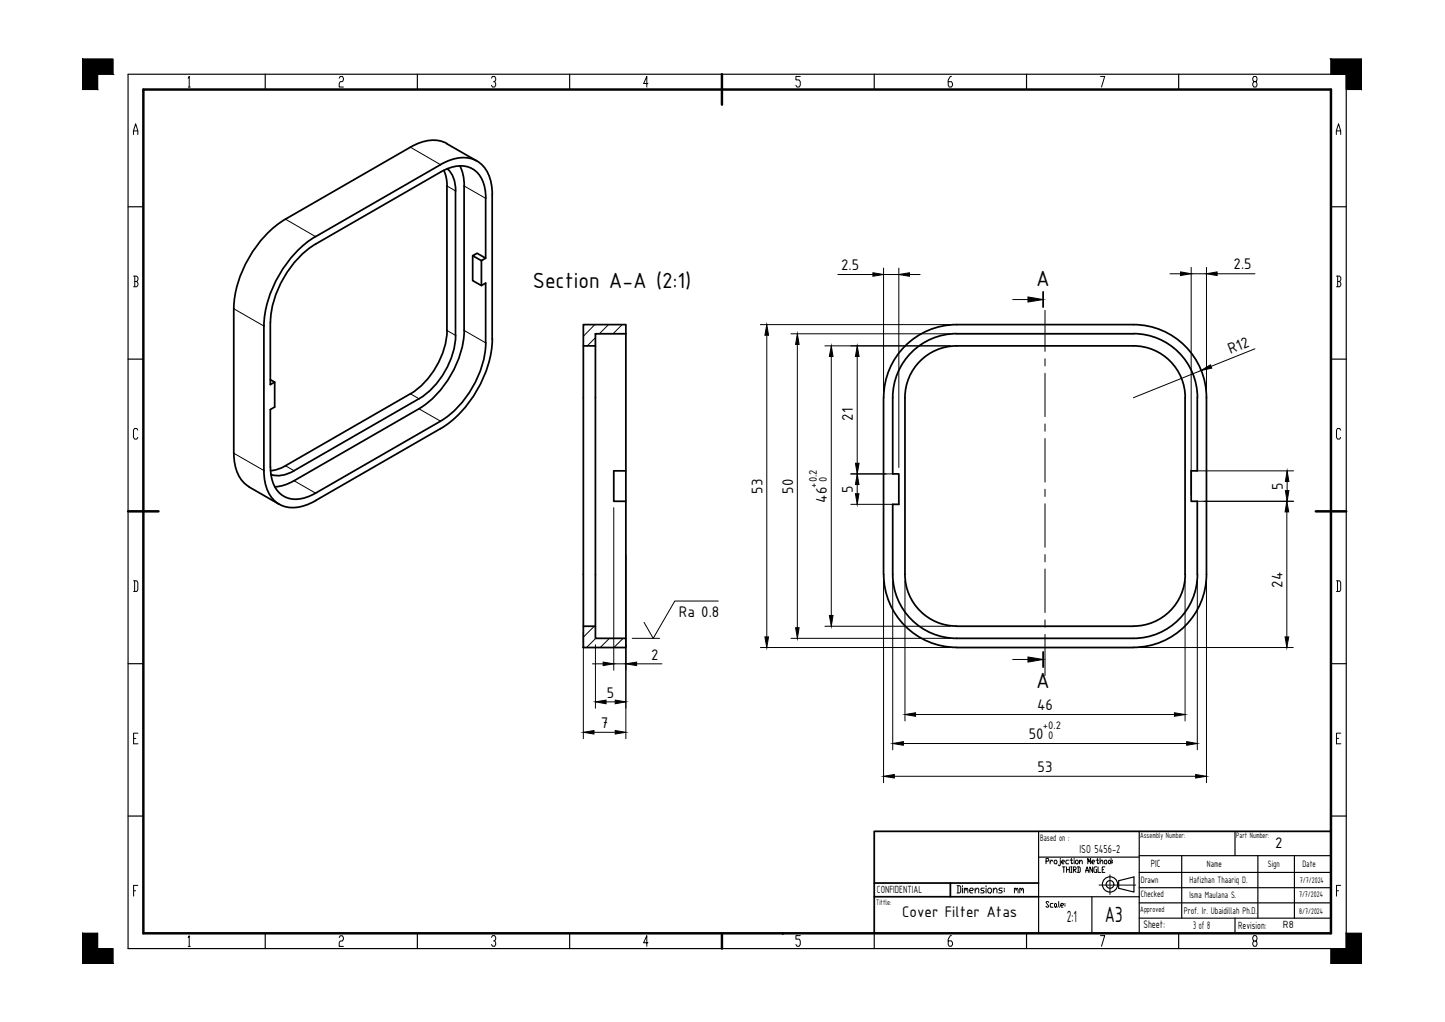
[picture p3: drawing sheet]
<svg xmlns="http://www.w3.org/2000/svg" width="420mm" height="297mm" viewBox="0 0 420 297" stroke-linecap="round" stroke-linejoin="round" font-family="sans-serif">
<!-- layer: TRIM -->
<g fill="#000" stroke="#000" stroke-width=".29">
<path d="M387 17.2l8.8 4.4v-4.4zM387 17.2l8.8 4.4h-8.8z"/>
<path d="M24 17.2l8.8 4.4h-8.8zM24 17.2l8.8 4.4v-4.4z"/>
<path d="M24 21.6l4.4 4.4h-4.4zM24 21.6l4.4 4.4v-4.4z"/>
<path d="M391.4 21.6l4.4 4.4v-4.4zM391.4 21.6l4.4 4.4h-4.4z"/>
<path d="M24 271.3l4.4 4.4h-4.4zM24 271.3l4.4 4.4v-4.4z"/>
<path d="M391.4 271.3l4.4 4.4v-4.4zM391.4 271.3l4.4 4.4h-4.4z"/>
<path d="M387 275.7l8.8 4.4v-4.4zM387 275.7l8.8 4.4h-8.8z"/>
<path d="M24 275.7l8.8 4.4h-8.8zM24 275.7l8.8 4.4v-4.4z"/>
</g>
<!-- layer: BORDER -->
<g fill="none" stroke="#000" stroke-width=".34">
<path d="M37.2 21.6h354.2v254.1h-354.2zM77.1 21.6v4.4M121.4 21.6v4.4M165.6 21.6v4.4M254.2 21.6v4.4M298.5 21.6v4.4M342.7 21.6v4.4M37.2 60.1h4.5M387 60.1h4.4M37.2 104.4h4.5M387 104.4h4.4M37.2 192.9h4.5"/>
<path d="M387 192.9h4.4M37.2 237.2h4.5M387 237.2h4.4M302 249.1h29.2M325.3 256l4.4-1.1v4.4l-4.4-1.1zM331.2 241.6v29.4M77.1 271.3v4.4M121.4 271.3v4.4M165.6 271.3v4.4M254.2 271.3v4.4M298.5 271.3v4.4M302 260.6h29.2"/>
<path d="M317.5 260.6v10.7M331.2 266.9h55.8M342.7 271.3v4.4M359.1 266.9v4.4"/>
<circle cx="322.8" cy="257.1" r="2.22"/>
<circle cx="322.8" cy="257.1" r="1.12"/>
</g>
<path d="M41.7 26h345.3v245.3h-345.3zM209.9 21.6v8.8M37.2 148.6h8.9M382.6 148.6h8.8M209.9 271.3v4.4M227.6 271.3v.1" fill="none" stroke="#000" stroke-width=".72"/>
<!-- layer: TRIM -->
<path d="M24 17.2h8.8v4.4h-4.4v4.4h-4.4zM387 17.2h8.8v8.8h-4.4v-4.4h-4.4zM24 271.3h4.4v4.4h4.4v4.4h-8.8zM387 275.7h4.4v-4.4h4.4v8.8h-8.8z" fill="none" stroke="#000" stroke-width=".29"/>
<!-- layer: TIPIS -->
<path d="M331.2 258h55.8M331.2 253.6h55.8M331.2 248.7h55.8M343.6 248.7v18.2M359.1 241.6v7.1M365.7 248.7v18.2M376.4 248.7v18.2M331.2 262.4h55.8" fill="none" stroke="#000" stroke-width=".34"/>
<!-- layer: BORDER -->
<g fill="none" stroke="#000" stroke-width=".29">
<path d="M38.8 39.1v-1.1l.6-2 .7 2v1.1M38.8 38h1.3M54.7 22.7l.3-.5v3.1M54.7 25.3h.6M98.6 22.7l.3-.5h.7l.3 .5-.3 1h-.7l-.3 .6v1h1.3M142.9 22.7l.3-.5h.6l.3 1-.3 .5h-.3M143.8 23.7l.3 .6-.3 1h-.6l-.3-.5M188.4 24.3h-1.3l1-2.1v3.1M232.7 22.2h-1.3v1h1l.3 .5v1.1l-.3 .5h-.6l-.4-.5M276.6 22.2h-.3l-.6 1v1.6l.3 .5h.6l.4-.5v-.5l-.4-.6h-.9M320 22.2h1.2l-.9 3.1M364.6 23.7l-.3-1 .3-.5h.6l.3 1-.3 .5h-.6l-.3 .6 .3 1h.6l.3-.5-.3-1.1"/>
<path d="M388.6 39.1v-1.1l.6-2 .6 2v1.1M388.6 38h1.2M38.8 80.2h1l.3 .6v.5l-.3 .5M39.2 81.8h.6l.3 .5v.5l-.3 .5h-1M39.2 80.2v3.1M388.6 80.2h.9l.4 .6v.5l-.4 .5M388.9 81.8h.6l.4 .5v.5l-.4 .5h-.9M388.9 80.2v3.1M40.1 125l-.3-.5h-.7l-.3 .5v2.1l.3 .5h.7l.3-.5M389.8 125l-.3-.5h-.6l-.3 .5v2.1l.3 .5h.6l.3-.5M38.8 168.8h1l.3 .5v2.1l-.3 .5h-1M39.1 168.8v3.1"/>
<path d="M388.6 168.8h.9l.3 .5v2.1l-.3 .5h-.9M388.9 168.8v3.1M38.8 214.6h.7M40.1 213.1h-1.3v3.1h1.3M388.6 214.6h.6M389.9 213.1h-1.3v3.1h1.3M38.8 258.9h.6M40.1 257.3h-1.3v3.2M278.3 257.4h.7l.3 .4v1.4l-.3 .3h-.7M278.5 257.4v2.1M279.9 257.4v.4M279.9 258.1v1.4"/>
<path d="M280.4 258.5l.3-.4 .2 .7M280.4 258.1v1.4M280.9 258.5l.3-.4 .2 .4v1M282 258.8h.8l.2-.3-.2-.4h-.6l-.2 .4v.7l.2 .3h.6M283.5 258.8l.6-.7h.2l.3 .4v1M283.5 258.1v1.4M286.2 258.1h-.8l-.3 .4 .3 .3h.5l.3 .4-.3 .3h-.8M286.7 257.4v.4M286.7 258.1v1.4M287.5 258.1h.5l.3 .4v.7l-.3 .3h-.5l-.3-.3v-.7zM288.8 258.8l.5-.7h.3l.3 .4v1M288.8 258.1v1.4"/>
<path d="M291.5 258.1h-.9l-.2 .4 .2 .3h.6l.3 .4-.3 .3h-.8M292 258.1v.4M292 258.8v.4M304.2 250.3h.5l.2-.3-.2-.5h-.5v1.6M305.3 250v1.1M306.1 250.3l-.4-.3-.4 .6M306.7 250h.4l.2 .3-.2 .8h-.4l-.2-.3zM308.3 250v1.4l-.2 .2-.4-.2M308.3 249.5v.3M308.7 250.6h.6l.2-.3-.2-.3h-.4l-.2 .3v.5l.2 .3h.4M308.9 252h.8M309.3 252v1.6"/>
<path d="M310.1 252v1.6M310.1 252.8h.8M310.7 250h-.6l-.2 .3 .2 .8h.6M310.9 252v1.6M311.1 250h.8M311.3 252h.4M311.3 253.6h.4M311.5 249.5v1.3l.2 .3 .2-.3M311.5 252v1.6M312.1 252.8h.6l.2-.3-.2-.5h-.6v1.6M312.3 249.5v.3M312.3 250v1.1"/>
<path d="M312.3 252.8l.6 .8M312.9 250h.4l.2 .3-.2 .8h-.4l-.2-.3zM313.3 252h.6l.2 .3v1l-.2 .3h-.6M313.5 252v1.6M313.9 250.6l.6-.6 .2 .3v.8M313.9 250v1.1M315.7 253.6l.4-1.6 .4 1.6M315.7 253h.8M316.3 251.1v-1.6l.4 1.1 .4-1.1v1.6M317.5 250.6h.6l.2-.3-.2-.3h-.4l-.2 .3v.5l.2 .3h.4M317.7 252v1.6l-.8-1.6v1.6M318.7 250h.8"/>
<path d="M318.9 252h-.6l-.2 .3v1l.2 .3h.6v-.8h-.2M319.1 249.5v1.3l.2 .3 .2-.3M319.3 252v1.6h.8M319.6 257.2h10.6M319.9 250.6l.6-.6 .2 1.1M319.9 249.5v1.6M320.5 252.8h.4M321.3 250h.4l.1 .3-.1 .8h-.4l-.2-.3zM321.3 252h-.8v1.6h.8M322.5 250l.6 .6-.4 .5-.4-.3zM322.7 254.3v5.7M323.1 249.5v1.6"/>
<path d="M323.5 250v.3M323.5 250.6v.2M388.6 258.9h.6M389.8 257.3h-1.2v3.2M54.7 272.5l.3-.5v3.1M54.7 275.1h.6M98.6 272.5l.3-.5h.7l.3 .5-.3 1h-.7l-.3 .5v1.1h1.3M142.9 272.4l.3-.5h.6l.3 1.1-.3 .5h-.3M143.8 273.5l.3 .5v.5l-.3 .5h-.6l-.3-.5M188.4 274h-1.3l1-2.1v3.1M232.7 271.9h-1.3v1.1h1l.3 .5v1l-.3 .5h-.6l-.4-.5M276.6 271.9h-.3l-.6 1.1v1.5l.3 .5h.6l.4-.5v-.5l-.4-.5h-.9"/>
<path d="M280.7 271.3v.1M305 262.3l-.3-.3h-.4l-.1 .3 .8 1.1-.3 .3h-.4l-.1-.3M306.2 262.6h-.7l-.1 .2 .1 .9h.7M306.8 262.6l.4 .2-.2 .9-.4-.3zM307.2 263.4l.2 .3M307.8 262v1.4l.2 .3M308.4 263.1h.7l.2-.3-.2-.2h-.5l-.2 .2 .2 .9h.5M309.7 262.6v.2M309.7 263.1v.3M320 271.9h1.2l-.9 3.1M364.6 273.5l-.3-.5v-.6l.3-.5h.6l.3 .5v.6l-.3 .5h-.6l-.3 .5 .3 1h.6l.3-.5-.3-1"/>
</g>
<!-- layer: TEBAL -->
<path d="M254.2 256.7h47.8M276.3 256.7v3.9M387 241.6h-132.8v29.7M254.2 260.6h47.8" fill="none" stroke="#000" stroke-width=".51"/>
<path d="M302 241.6v29.7" fill="none" stroke="#000" stroke-width=".34"/>
<!-- layer: Hatching -->
<path d="M173 94.3l-3.4 3.4M173.1 98.2l-2.3 2.3M176.9 94.3l-2.6 2.7M180.9 94.3l-2.6 2.7M172.8 182l-3.2 3.2M173.2 185.5l-2.7 2.7M177.2 185.5l-2.7 2.7M181.2 185.5l-2.7 2.7" fill="none" stroke="#000" stroke-width=".29"/>
<!-- layer: FD_Dimensions -->
<g fill="none" stroke="#000" stroke-width=".29">
<path d="M243.6 79.8h10.2M256.9 77.9v35.8M256.9 79.8h4.5M261.4 77.9v58M264.4 79.8h3.1M340.2 79.6h3.1M346.4 77.7v66.1M346.4 79.6h4.4M350.8 77.7v63.1M353.9 79.6h11M221.1 94.3h55.2M223 97.4v87.7"/>
<path d="M230 97h46.3M231.8 100.1v82.3M239.8 100.5h36.5M241.7 103.6v75.3M249.2 103.6v31M349.2 107.7l-19.6 7.9M364.9 101.4l-12.8 5.1M247.4 137.7h12.1M348.2 136.8h27.9M374.3 139.9v2.7M178.5 147.6v47.2M247.4 146.6h12.1"/>
<path d="M249.2 140.8v2.7M348.2 145.7h27.9M374.2 148.8v36.3M182 161.3v53.4M256.9 168.8v58.7M259.6 168.8v49.1M263.1 168.8v40.7M344.6 168.8v40.7M348.1 168.8v49.1M350.8 168.8v58.7M169.6 183.8v30.9M172.2 192.9h3.2"/>
<path d="M173.1 187.4v18.5M178.5 192.9h3.5M185.1 192.9h7.4M221.1 188.2h55.2M230 185.5h46.3M239.8 182h36.5M322.1 188.2h53.9M172.7 212.8h6.2M176.2 204h2.7M262.7 216.1h82.3M266.2 207.7h75.3M260 225.6h87.7"/>
</g>
<g fill="#000" stroke="#000" stroke-width=".29">
<path d="M253.8 79.3l3.1 .5-3.1 .5zM261.4 79.8l3-.5v1zM343.3 79l3.1 .6-3.1 .5zM350.8 79.6l3.1-.6v1.1zM223 94.3l.5 3.1h-1.1zM231.8 97l.6 3.1h-1.1zM241.7 100.5l.5 3.1h-1zM249.2 100.5l.6 3.1h-1.1zM349.2 107.7l2.7-1.7 .4 1zM248.7 134.6h1.1l-.6 3.1zM374.3 136.8l.5 3.1h-1.1zM249.2 137.7l.6 3.1h-1.1z"/>
<path d="M248.7 143.5h1.1l-.6 3.1zM374.2 145.7l.5 3.1h-1zM373.7 142.6h1.1l-.5 3.1zM241.2 178.9h1l-.5 3.1zM175.4 192.4l3.1 .5-3.1 .5zM182 192.9l3.1-.5v1zM222.4 185.1h1.1l-.5 3.1zM231.3 182.4h1.1l-.6 3.1zM373.7 185.1h1l-.5 3.1zM169.6 212.8l3.1-.5v1zM173.1 204l3.1-.5v1zM178.9 212.3l3.1 .5-3.1 .5z"/>
<path d="M178.9 203.5l3.1 .5-3.1 .5zM259.6 216.1l3.1-.6v1.1zM263.1 207.7l3.1-.5v1zM341.5 207.2l3.1 .5-3.1 .5zM345 215.5l3.1 .6-3.1 .5zM256.9 225.6l3.1-.5v1zM347.7 225.1l3.1 .5-3.1 .5z"/>
</g>
<!-- layer: Smart Centers -->
<path d="M303.9 90.2v11.9M303.9 104.3v2.1M303.9 108.5v12.6M303.9 123.2v2.1M303.9 127.5v12.6M303.9 142.2v2.1M303.9 146.4v12.7M303.9 161.2v2.1M303.9 165.4v12.6M303.9 180.2v2.1M303.9 184.4v11.9" fill="none" stroke="#000" stroke-width=".29"/>
<!-- layer: Visible -->
<g fill="none" stroke="#000" stroke-width=".51">
<path d="M119.3 42.8l-36.3 20.9a33.2 33.2 0 0 0-15 26v42a10.8 10.8 0 0 0 4.4 9.8M128.1 50l-36.3 20.9M128.1 50a8.9 8.9 0 0 1 9.8-.6 9.4 9.4 0 0 1 3.3 8.2v17.4M129 49.5l.7 1.8 .3 2v42.7a23.4 23.4 0 0 1-10.7 18.5l-36.3 20.9-1.9 .9-2.4 .5M129.9 41.8l8.8 5M130 41.7a10.5 10.5 0 0 0-10.7 1.1M130.1 49.1a7.9 7.9 0 0 1 2.4 6.4M132.4 55.5v42M133.7 48.2a12.2 12.2 0 0 1 1.3 5.8M134.9 54v42M91.8 68.8l36.3-21a10.6 10.6 0 0 1 10.6-1 10.6 10.6 0 0 1 4.4 9.8v41.9M91.8 68.7a33.2 33.2 0 0 0-15.1 26.1v42a10.6 10.6 0 0 0 4.4 9.7 10.6 10.6 0 0 0 10.7-1"/>
<path d="M91.8 70.9a29.1 29.1 0 0 0-13.2 22.8M137.4 74.3l1.3-.7 2.5 1.4-1.2 .8zM137.4 74.3v7.3l2.6 1.4 1.2-.7v17.3M140 75.8v7.2M78.6 93.7v18.1l1.3-.7-1.3-.8M132.5 97.5a23.4 23.4 0 0 1-10.7 18.4l-36.3 20.9a8.2 8.2 0 0 1-6.7 1.1M135 96a29.1 29.1 0 0 1-13.2 22.8M141.2 99.6a29.1 29.1 0 0 1-13.1 22.8l-36.3 20.9M143.2 98.5a33.2 33.2 0 0 1-15.1 26.1l-36.3 20.9M169.6 94.3h12.4v2.7h-8.9v3.5h-3.5zM182 97v88.5M278.2 97h51.4"/>
<path d="M278.2 97a18.6 18.6 0 0 0-18.6 18.6v22.1h1.8v8.9h-1.8v20.3M329.6 97a18.6 18.6 0 0 1 18.6 18.6M79.9 111.1v7.2l-1.3 .7v16.7M121.8 118.8l-36.3 20.9a12.2 12.2 0 0 1-5.6 1.8M169.6 100.5v81.5M173.1 100.5v81.5M256.9 115.6v51.3M256.9 115.6a21.2 21.2 0 0 1 21.3-21.3h51.4a21.2 21.2 0 0 1 21.2 21.3v51.3M344.6 115.6v51.3M344.6 115.6a15 15 0 0 0-15-15.1h-51.4a15 15 0 0 0-15.1 15.1v51.3M348.1 115.6v21.2h-1.7v8.9h1.7v21.2M78.6 135.7a9 9 0 0 0 4.4 8.8 9.3 9.3 0 0 0 8.8-1.2"/>
<path d="M182 136.8h-3.5v8.9h3.5M72.4 141.5l8.7 5M256.9 166.9a21.2 21.2 0 0 0 21.3 21.3M259.6 166.9a18.6 18.6 0 0 0 18.6 18.6h51.4a18.6 18.6 0 0 0 18.6-18.6M263.1 166.9a15 15 0 0 0 15.1 15.1M344.6 166.9a15 15 0 0 1-15 15.1M350.8 166.9a21.2 21.2 0 0 1-21.2 21.3M169.6 182h3.5v3.5h8.9v2.7h-12.4zM278.2 182h51.4M278.2 188.2h51.4"/>
</g>
<!-- layer: Visible Narrow -->
<path d="M119.3 42.8l8.8 5.1M129.9 54l2.5 1.5M134.9 54l6.3 3.6M83 63.7l8.8 5.1M68 89.7l8.7 5.1M129.9 96l2.5 1.5M134.9 96l6.3 3.6M119.3 114.5l2.5 1.4M121.8 118.8l6.3 3.6M68 131.7l8.7 5.1M83 135.4l2.5 1.4M85.5 139.7l6.3 3.6" fill="none" stroke="#000" stroke-width=".29"/>
<!-- layer: Section Lines -->
<path d="M303.3 84.8v4.5M303.3 189.5v4.4" fill="none" stroke="#000" stroke-width=".51"/>
<path d="M294.5 87.1h4.4M294.5 191.7h4.4" fill="none" stroke="#000" stroke-width=".29"/>
<path d="M298.9 86.3l4.4 .8-4.4 .7zM298.9 191l4.4 .7-4.4 .7z" fill="#000" stroke="#000" stroke-width=".29"/>
<path d="M208.9 174.7h-12.7l-6.3 10.8-2.6-4.6M183.8 185.5h8" fill="none" stroke="#000" stroke-width=".29"/>
<g font-size="6.9">
<text x="154.9" y="83.8">Section A-A (2:1)</text>
<text x="301.3" y="83.1">A</text>
<text x="301.3" y="200.1">A</text>
<text x="321.2" y="268.1">A3</text>
</g>
<text font-size="5.1" x="310.2" y="268.1">2:1</text>
<g font-size="4.8">
<text x="244.5" y="78.6">2.5</text>
<text x="358.7" y="78.3">2.5</text>
<text x="357.8" y="102.9" transform="rotate(-22 357.8 102.9)">R12</text>
<text x="248" y="122.3" transform="rotate(-90 248 122.3)">21</text>
<text x="221.7" y="143.5" transform="rotate(-90 221.7 143.5)">53</text>
<text x="230.6" y="143.5" transform="rotate(-90 230.6 143.5)">50</text>
<text x="248" y="143.2" transform="rotate(-90 248 143.2)">5</text>
<text x="373" y="142.4" transform="rotate(-90 373 142.4)">5</text>
<text x="240.4" y="146.2" transform="rotate(-90 240.4 146.2)">46</text>
<text x="372.9" y="170.8" transform="rotate(-90 372.9 170.8)">24</text>
<text x="197.4" y="179.4">Ra 0.8</text>
<text x="189.4" y="191.7">2</text>
<text x="176.5" y="202.8">5</text>
<text x="301.5" y="206.4">46</text>
<text x="174.7" y="211.6">7</text>
<text x="299.1" y="214.8">50</text>
<text x="301.7" y="224.4">53</text>
<text x="370.8" y="246.5">2</text>
<text x="262.3" y="266.5">Cover Filter Atas</text>
</g>
<text font-size="4.4" x="293.9" y="260.7">mm</text>
<text font-size="3.6" x="313.8" y="248">ISO 5456-2</text>
<g font-size="3.4">
<text x="237.5" y="141.8" transform="rotate(-90 237.5 141.8)">+0.2</text>
<text x="240.4" y="140.2" transform="rotate(-90 240.4 140.2)">0</text>
<text x="303.2" y="211.9">+0.2</text>
<text x="304.8" y="214.8">0</text>
<text x="332.5" y="269.6">Sheet:</text>
<text x="346.9" y="269.9">3 of 8</text>
</g>
<g font-size="3.3">
<text x="334.6" y="252">PIC</text>
<text x="255" y="259.5">CONFIDENTIAL</text>
<text x="360" y="269.9">Revision:</text>
<text x="373" y="269.9">R8</text>
</g>
<text font-size="3" x="344.2" y="265.6">Prof. Ir. Ubaidillah Ph.D.</text>
<g font-size="2.9">
<text x="302.5" y="244.3">Based on :</text>
<text x="350.9" y="252">Name</text>
<text x="368.7" y="252">Sign</text>
<text x="378.7" y="252">Date</text>
<text x="331.7" y="256.7">Drawn</text>
<text x="345.9" y="256.7">Hafizhan Thaariq D.</text>
<text x="331.7" y="260.8">Checked</text>
<text x="345.8" y="261">Isma Maulana S.</text>
</g>
<g font-size="2.5">
<text x="331.5" y="243.7">Assembly Number:</text>
<text x="359.5" y="243.7">Part Number:</text>
<text x="378" y="256.7">7/7/2024</text>
<text x="254.7" y="262.9">Tittle:</text>
<text x="377.7" y="260.8">7/7/2024</text>
<text x="331.5" y="265.1">Approved</text>
<text x="377.8" y="265.7">8/7/2024</text>
</g>
</svg>
